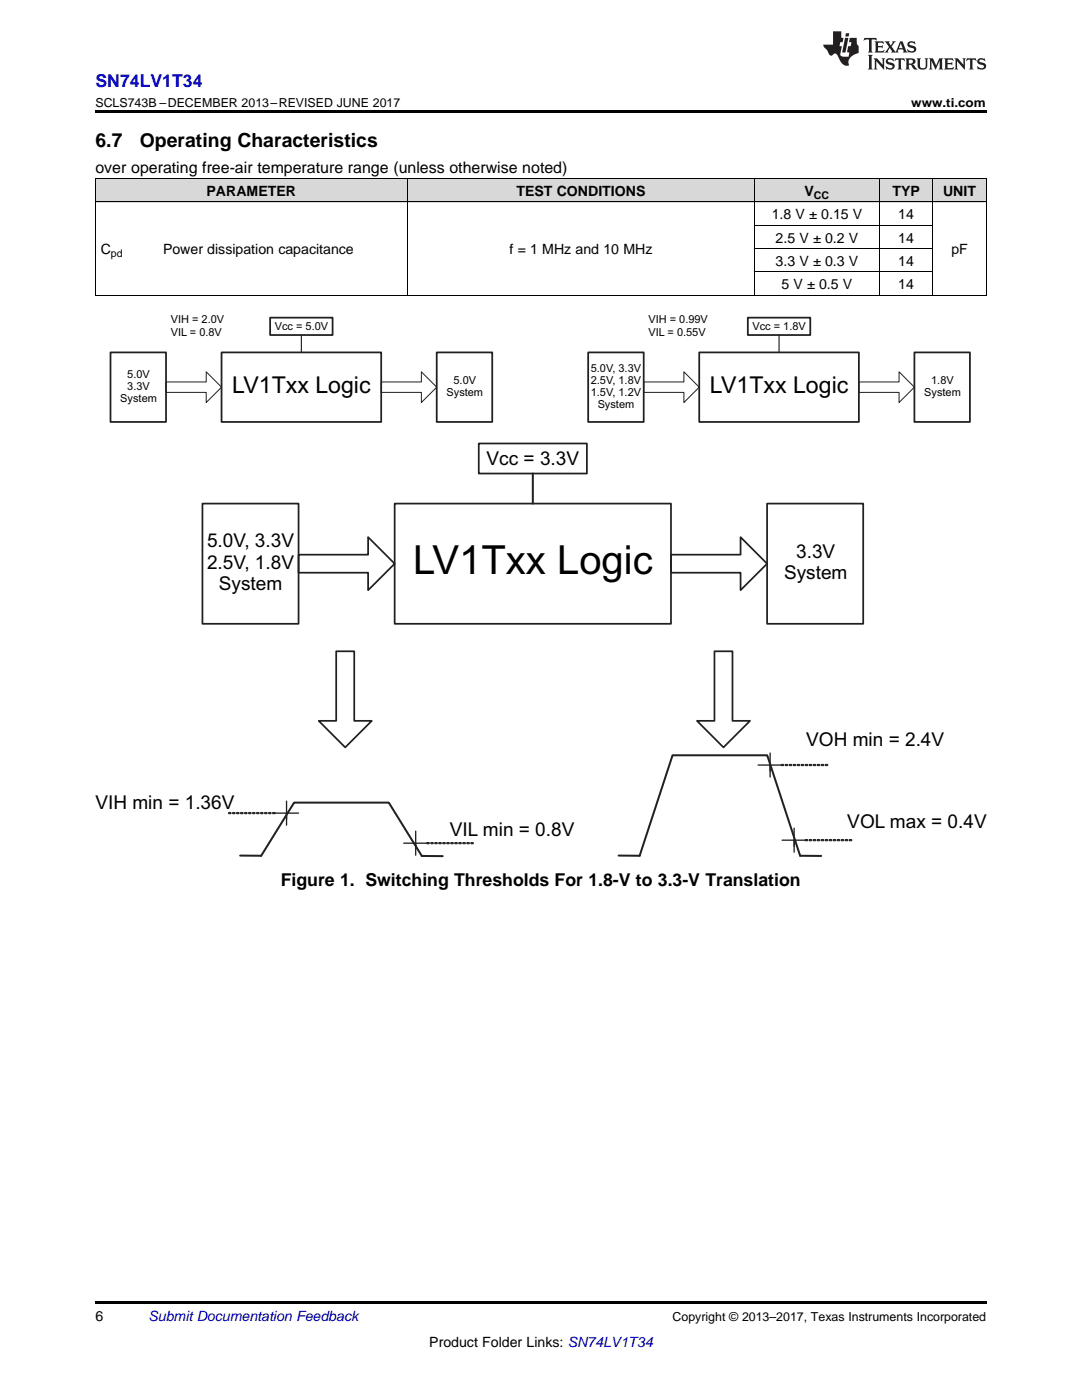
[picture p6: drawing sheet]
<svg xmlns="http://www.w3.org/2000/svg" width="216mm" height="279mm" viewBox="0 0 216 279" stroke-linecap="round" stroke-linejoin="round" font-family="sans-serif">
<g fill="#d8d8d8">
<path d="M19 35.7h12.5v4.7h-12.5z"/>
<path d="M31.5 35.7h49.8v4.7h-49.8z"/>
<path d="M81.3 35.7h69.3v4.7h-69.3z"/>
<path d="M150.6 35.7h24.9v4.7h-24.9z"/>
<path d="M175.5 35.7h10.7v4.7h-10.7z"/>
<path d="M186.2 35.7h10.6v4.7h-10.6z"/>
</g>
<path d="M19 259.7h177.8v.5h-177.8z" fill="#000"/>
<path d="M52.1 170.8l6.6-10.6h18.9l6.5 10.6M127.6 170.8l6.6-20.1h18.9l6.6 20.1" fill="none" stroke="#231f20" stroke-width=".4"/>
<path d="M57.2 159.9v4.8M151.3 152.7h2.4v1.2M153.7 150.3v4.8M153.7 152.7h2.4M54.8 162.3h2.4v1.2M57.2 162.3h2.4M80.5 168.3h2.4v1.2M82.9 165.9v4.8M82.9 168.3h2.4M156.1 167.7h2.4v1.2M158.5 165.3v4.8M158.5 167.7h2.4" fill="none" stroke="#231f20" stroke-width=".26"/>
<g fill="#fff">
<path d="M78.8 100.5h55.1v.6h-55.1z" fill-rule="evenodd"/>
<path d="M78.8 101.1h55.1v1.6h-55.1z" fill-rule="evenodd"/>
</g>
<path d="M106.3 94.5v6M47.9 170.7l4.2 .1M84.1 170.8l4.2 .1M123.4 170.7l4.2 .1M159.7 170.8h4.2" fill="none" stroke="#231f20" stroke-width=".4"/>
<path d="M54.4 162.2l.4-.1 .1 .2-.4 .1zM53.6 162.2l.4-.1 .1 .2-.4 .1zM52.8 162.2l.4-.1 .1 .2-.4 .1zM52 162.2l.4-.1 .1 .2-.4 .1zM51.2 162.2l.4-.1 .1 .2-.4 .1zM50.4 162.2l.4-.1 .1 .2-.4 .1zM49.6 162.2l.4-.1 .1 .2-.4 .1zM48.8 162.2l.4-.1 .1 .2-.4 .1zM48 162.2l.4-.1 .1 .2-.4 .1zM47.2 162.2l.4-.1 .1 .2-.4 .1zM46.4 162.2l.4-.1 .1 .2-.4 .1zM45.6 162.2l.4-.1 .1 .2-.4 .1z" fill-rule="evenodd" fill="#404040"/>
<path d="M45.6 162.2l.4-.1 .1 .2-.4 .1zM46.4 162.2l.4-.1 .1 .2-.4 .1zM47.2 162.2l.4-.1 .1 .2-.4 .1zM48 162.2l.4-.1 .1 .2-.4 .1zM48.8 162.2l.4-.1 .1 .2-.4 .1zM49.6 162.2l.4-.1 .1 .2-.4 .1zM50.4 162.2l.4-.1 .1 .2-.4 .1zM51.2 162.2l.4-.1 .1 .2-.4 .1zM52 162.2l.4-.1 .1 .2-.4 .1zM52.8 162.2l.4-.1 .1 .2-.4 .1zM53.6 162.2l.4-.1 .1 .2-.4 .1zM54.4 162.2l.4-.1 .1 .2-.4 .1z" fill="none" stroke="#231f20" stroke-width=".2"/>
<path d="M94 168.2l.3-.1 .2 .2-.4 .1zM93.2 168.2l.3-.1 .2 .2-.4 .1zM92.4 168.2l.3-.1 .2 .2-.4 .1zM91.6 168.2l.3-.1 .2 .2-.4 .1zM90.8 168.2l.3-.1 .2 .2-.4 .1zM90 168.2l.3-.1 .2 .2-.4 .1zM89.2 168.2l.3-.1 .2 .2-.4 .1zM88.4 168.2l.3-.1 .2 .2-.4 .1zM87.6 168.2l.3-.1 .2 .2-.4 .1zM86.8 168.2l.3-.1 .2 .2-.4 .1zM86 168.2l.3-.1 .2 .2-.4 .1zM85.2 168.2l.3-.1 .2 .2-.4 .1z" fill-rule="evenodd" fill="#404040"/>
<path d="M85.2 168.2l.3-.1 .2 .2-.4 .1zM86 168.2l.3-.1 .2 .2-.4 .1zM86.8 168.2l.3-.1 .2 .2-.4 .1zM87.6 168.2l.3-.1 .2 .2-.4 .1zM88.4 168.2l.3-.1 .2 .2-.4 .1zM89.2 168.2l.3-.1 .2 .2-.4 .1zM90 168.2l.3-.1 .2 .2-.4 .1zM90.8 168.2l.3-.1 .2 .2-.4 .1zM91.6 168.2l.3-.1 .2 .2-.4 .1zM92.4 168.2l.3-.1 .2 .2-.4 .1zM93.2 168.2l.3-.1 .2 .2-.4 .1zM94 168.2l.3-.1 .2 .2-.4 .1z" fill="none" stroke="#231f20" stroke-width=".2"/>
<path d="M164.7 152.6l.4-.1 .1 .2-.4 .1zM163.9 152.6l.4-.1 .1 .2-.4 .1zM163.1 152.6l.4-.1 .1 .2-.4 .1zM162.3 152.6l.4-.1 .1 .2-.4 .1zM161.5 152.6l.4-.1 .1 .2-.4 .1zM160.7 152.6l.4-.1 .1 .2-.4 .1zM159.9 152.6l.4-.1 .1 .2-.4 .1zM159.1 152.6l.4-.1 .1 .2-.4 .1zM158.3 152.6l.4-.1 .1 .2-.4 .1zM157.5 152.6l.4-.1 .1 .2-.4 .1zM156.7 152.6l.4-.1 .1 .2-.4 .1zM155.9 152.6l.4-.1 .1 .2-.4 .1z" fill-rule="evenodd" fill="#404040"/>
<path d="M155.9 152.6l.4-.1 .1 .2-.4 .1zM156.7 152.6l.4-.1 .1 .2-.4 .1zM157.5 152.6l.4-.1 .1 .2-.4 .1zM158.3 152.6l.4-.1 .1 .2-.4 .1zM159.1 152.6l.4-.1 .1 .2-.4 .1zM159.9 152.6l.4-.1 .1 .2-.4 .1zM160.7 152.6l.4-.1 .1 .2-.4 .1zM161.5 152.6l.4-.1 .1 .2-.4 .1zM162.3 152.6l.4-.1 .1 .2-.4 .1zM163.1 152.6l.4-.1 .1 .2-.4 .1zM163.9 152.6l.4-.1 .1 .2-.4 .1zM164.7 152.6l.4-.1 .1 .2-.4 .1z" fill="none" stroke="#231f20" stroke-width=".2"/>
<path d="M169.5 167.6l.3-.1 .2 .2-.4 .1zM168.7 167.6l.3-.1 .2 .2-.4 .1zM167.9 167.6l.3-.1 .2 .2-.4 .1zM167.1 167.6l.3-.1 .2 .2-.4 .1zM166.3 167.6l.3-.1 .2 .2-.4 .1zM165.5 167.6l.4-.1 .1 .2-.4 .1zM164.7 167.6l.4-.1 .1 .2-.4 .1zM163.9 167.6l.4-.1 .1 .2-.4 .1zM163.1 167.6l.4-.1 .1 .2-.4 .1zM162.3 167.6l.4-.1 .1 .2-.4 .1zM161.5 167.6l.4-.1 .1 .2-.4 .1zM160.7 167.6l.4-.1 .1 .2-.4 .1z" fill-rule="evenodd" fill="#404040"/>
<g fill="none" stroke="#231f20" stroke-width=".2">
<path d="M33.1 76.2h8v-2l3.1 3.1-3.1 3v-2h-8zM76.1 76.2h8v-2l3 3.1-3 3v-2h-8zM128.4 76.2h8.1v-2l3 3.1-3 3v-2h-8.1zM171.4 76.2h8v-2l3.1 3.1-3.1 3v-2h-8zM160.7 167.6l.4-.1 .1 .2-.4 .1zM161.5 167.6l.4-.1 .1 .2-.4 .1zM162.3 167.6l.4-.1 .1 .2-.4 .1zM163.1 167.6l.4-.1 .1 .2-.4 .1zM163.9 167.6l.4-.1 .1 .2-.4 .1zM164.7 167.6l.4-.1 .1 .2-.4 .1zM165.5 167.6l.4-.1 .1 .2-.4 .1zM166.3 167.6l.3-.1 .2 .2-.4 .1z"/>
<path d="M167.1 167.6l.3-.1 .2 .2-.4 .1zM167.9 167.6l.3-.1 .2 .2-.4 .1zM168.7 167.6l.3-.1 .2 .2-.4 .1zM169.5 167.6l.3-.1 .2 .2-.4 .1z"/>
</g>
<g fill="none" stroke="#231f20" stroke-width=".35">
<path d="M22 70.3h11.1v13.9h-11.1zM44.2 70.3h31.9v13.9h-31.9zM53.9 63.4h12.5v3.5h-12.5zM87.1 70.3h11.1v13.9h-11.1zM117.4 70.3h11v13.9h-11zM139.5 70.3h31.9v13.9h-31.9zM149.2 63.4h12.5v3.5h-12.5zM182.5 70.3h11v13.9h-11zM95.5 88.5h21.6v6h-21.6zM40.4 100.5h19.2v24h-19.2zM59.6 110.7h13.9v-3.5l5.3 5.3-5.3 5.3v-3.5h-13.9zM78.8 100.5h55.1v24h-55.1z"/>
<path d="M133.9 110.7h13.9v-3.5l5.3 5.3-5.3 5.3v-3.5h-13.9zM153.1 100.5h19.1v24h-19.1zM67.1 130h3.6v13.9h3.5l-5.3 5.3-5.3-5.3h3.5zM142.6 130h3.6v13.9h3.5l-5.3 5.3-5.3-5.3h3.5z"/>
</g>
<path d="M60.1 66.9v3.4M155.5 66.9v3.4" fill="none" stroke="#231f20" stroke-width=".23"/>
<path d="M19 35.6h177.8M19.1 35.7v23.3M81.2 35.7v23.3M150.5 35.7v23.3M175.5 35.7v23.3M186.1 35.7v23.3M196.8 35.7v23.3M19 58.9h177.8M19 40.3h177.8M150.6 54.3h35.6M150.6 49.6h35.6M150.6 45h35.6" fill="none" stroke="#000" stroke-width=".2"/>
<path d="M19 22h177.8v.5h-177.8z" fill="#000"/>
<g fill="#231f20">
<path d="M172.5 7.6l-.1 .5 .4-.2h.6v.1v2.1l-.2 .4h.9l-.2-.4v-2.1l.1-.1h.5l.5 .2-.2-.5zM174.5 8.3l.2 .3v1.5l-.2 .4h1.8l.2-.6a1.04 1.04 0 0 1-1.3 .2v-.7h.6l.3 .2v-.6l-.3 .2h-.6v-.6l.8-.1 .4 .3-.2-.5zM176.5 8.3l.9 1.1-.9 1.1h.8l-.2-.2 .4-.7 .5 .7-.2 .2h1.5l-.2-.2 .2-.4h.9l.1 .4-.2 .2h1l-.3-.3-.7-1.9h-.5l-.9 2-.8-1 .9-1h-.8l.1 .3-.4 .5-.3-.6 .1-.2zM179.7 8.6l.4 1h-.7zM181.3 8.4a.63 .63 0 0 0-.2 .7 .63 .63 0 0 0 .6 .4l.6 .2 .1 .2a.75 .75 0 0 1-.7 .4 .75 .75 0 0 1-.6-.5l.1 .7 .1-.1a1.11 1.11 0 0 0 1.5-.6 1.13 1.13 0 0 0-1.2-.8l-.1-.4a1.04 1.04 0 0 1 1.2 .2l-.2-.5-.2 .1-.4-.2zM173.2 10.9l.2 .4v2.2l-.2 .4h1l-.3-.4v-2.2l.3-.4zM174.3 11.6l.3 .4v1.5l-.3 .4h.8l-.2-.4v-1.3l1.5 1.7v-1.9l.2-.4h-.7l.2 .4v.9l-1.1-1.3zM177 11.8a.62 .62 0 0 0-.2 .7 .62 .62 0 0 0 .6 .4l.6 .1 .1 .3a.76 .76 0 0 1-.7 .3 .76 .76 0 0 1-.7-.4l.2 .7 .1-.1a1.11 1.11 0 0 0 1.5-.6 1.13 1.13 0 0 0-1.2-.8l-.1-.4a1.04 1.04 0 0 1 1.2 .2l-.2-.6-.2 .1-.5-.1zM178.7 11.6l-.2 .6a.61 .61 0 0 1 .8-.3v1.6l-.2 .4h.9l-.2-.4v-1.6a.63 .63 0 0 1 .7 .3l-.1-.6zM180.6 11.6l.3 .4v1.5l-.3 .4h1l-.2-.2-.1-.8 .6 .2a.76 .76 0 0 0 1.2 .7l-1-1a.58 .58 0 0 0 .6-.5 .58 .58 0 0 0-.5-.6zM181.4 11.9h.1a.45 .45 0 0 1 .5 .1 .45 .45 0 0 1 .1 .5l-.8 .2zM182.9 11.6l.2 .2a2.17 2.17 0 0 0 .3 1.9 .99 .99 0 0 0 1.6-.6v-1.1l.2-.4h-.7l.2 .2a1.92 1.92 0 0 1-.2 1.8 .6 .6 0 0 1-.9-.5v-1.1l.2-.4zM185.4 11.6l.2 .4v1.5l-.2 .4h.7l-.2-.4v-1.4l.8 1.8 .8-1.8v1.4l-.2 .4h.9l-.2-.4v-1.5l.2-.4h-.8l-.6 1.5-.6-1.5zM188.4 11.6l.2 .4v1.5l-.2 .4h1.8l.1-.6a1.04 1.04 0 0 1-1.2 .1v-.6h.5l.4 .2v-.6l-.4 .2h-.5v-.7h.8l.3 .3-.1-.6zM190.5 11.6l.2 .4v1.5l-.2 .4h.7l-.2-.4v-1.3l1.5 1.7v-1.9l.2-.4h-.7l.2 .4v.9l-1.1-1.3zM192.9 11.6l-.1 .6a.61 .61 0 0 1 .7-.3l.1 1.6-.3 .4h1l-.3-.4 .1-1.6a.63 .63 0 0 1 .7 .3l-.1-.6zM195.2 11.8a.62 .62 0 0 0-.2 .7 .62 .62 0 0 0 .6 .4l.6 .1 .1 .3a.76 .76 0 0 1-.7 .3 .76 .76 0 0 1-.6-.4l.1 .7 .1-.1a1.11 1.11 0 0 0 1.6-.6 1.13 1.13 0 0 0-1.3-.8l-.1-.4a1.04 1.04 0 0 1 1.2 .2l-.1-.6-.2 .1-.5-.1z"/>
<path d="M166.2 6.3v2.6h-1.9v.4l.8 .9a.91 .91 0 0 0 1 .8 .56 .56 0 0 1 .5-.3 .56 .56 0 0 1 .5 .3l.4 .8a1.53 1.53 0 0 0 1.9 1.2 1.54 1.54 0 0 1 1-2.1l.9-.3v-1.4a1.52 1.52 0 0 1-.4-1.6h-1.3l-.2 .8h.5l-.2 .8h-.5l-.1 1v.2l.4 .1-.2 .8a1.93 1.93 0 0 1-1.6-.3l.3-1.8h-.5l.2-.8h.4l.2-.8h-.4v-1.3zM168.6 7.6l-.6 2.9h.7l.6-2.9zM168.8 6.6l-.1 .7h.6l.2-.7z"/>
</g>
<text font-size="8" x="82.4" y="114.5">LV1Txx Logic</text>
<g font-size="4.6">
<text x="46.3" y="78.4">LV1Txx Logic</text>
<text x="141.7" y="78.4">LV1Txx Logic</text>
</g>
<g font-size="3.9">
<text x="19" y="29.3">6.7</text>
<text x="27.9" y="29.3">Operating Characteristics</text>
</g>
<g font-size="3.8">
<text x="97.1" y="92.8">Vcc = 3.3V</text>
<text x="41.3" y="109.2">5.0V, 3.3V</text>
<text x="41.3" y="113.5">2.5V, 1.8V</text>
<text x="158.9" y="111.3">3.3V</text>
<text x="43.7" y="117.7">System</text>
<text x="156.4" y="115.6">System</text>
<text x="160.9" y="148.9">VOH min = 2.4V</text>
<text x="19" y="161.5">VIH min = 1.36V</text>
<text x="89.8" y="166.9">VIL min = 0.8V</text>
<text x="169.1" y="165.3">VOL max = 0.4V</text>
</g>
<text font-size="3.5" fill="#00f" x="19" y="17.3">SN74LV1T34</text>
<text font-size="3.5" x="56" y="176.9">Figure 1. Switching Thresholds For 1.8-V to 3.3-V Translation</text>
<text font-size="3.2" x="19" y="34.4">over operating free-air temperature range (unless otherwise noted)</text>
<g font-size="2.8">
<text x="41.2" y="39.1">PARAMETER</text>
<text x="103" y="39.1">TEST CONDITIONS</text>
<text x="160.5" y="39.1">V</text>
<text x="178.1" y="39.1">TYP</text>
<text x="188.2" y="39.1">UNIT</text>
<text x="154" y="43.7">1.8 V ± 0.15 V</text>
<text x="179.2" y="43.7">14</text>
<text x="20.1" y="50.7">C</text>
<text x="32.5" y="50.7">Power dissipation capacitance</text>
<text x="101.7" y="50.7">f = 1 MHz and 10 MHz</text>
<text x="154.8" y="48.4">2.5 V ± 0.2 V</text>
<text x="154.8" y="53.1">3.3 V ± 0.3 V</text>
<text x="179.2" y="48.4">14</text>
<text x="179.2" y="53.1">14</text>
<text x="189.8" y="50.7">pF</text>
<text x="155.9" y="57.7">5 V ± 0.5 V</text>
<text x="179.2" y="57.7">14</text>
<text x="19" y="263.6">6</text>
<text x="85.7" y="268.9">Product Folder Links: SN74LV1T34</text>
</g>
<text font-size="2.8" fill="#0000c8" x="29.6" y="263.6">Submit Documentation Feedback</text>
<g font-size="2.5">
<text x="19" y="21.4">SCLS743B –DECEMBER 2013–REVISED JUNE 2017</text>
<text x="181.8" y="21.4">www.ti.com</text>
<text x="134.2" y="263.6">Copyright © 2013–2017, Texas Instruments Incorporated</text>
</g>
<g font-size="2.2">
<text x="34.1" y="64.5">VIH = 2.0V</text>
<text x="54.8" y="65.9">Vcc = 5.0V</text>
<text x="129.4" y="64.5">VIH = 0.99V</text>
<text x="150.1" y="65.9">Vcc = 1.8V</text>
<text x="34.1" y="67">VIL = 0.8V</text>
<text x="129.4" y="67">VIL = 0.55V</text>
<text x="25.4" y="75.4">5.0V</text>
<text x="25.4" y="77.8">3.3V</text>
<text x="90.5" y="76.6">5.0V</text>
<text x="117.9" y="74.1">5.0V, 3.3V</text>
<text x="117.9" y="76.6">2.5V, 1.8V</text>
<text x="185.8" y="76.6">1.8V</text>
<text x="24" y="80.3">System</text>
<text x="89.1" y="79.1">System</text>
<text x="117.9" y="79.1">1.5V, 1.2V</text>
<text x="119.3" y="81.5">System</text>
<text x="184.4" y="79.1">System</text>
</g>
<g font-size="2.1">
<text x="162.4" y="39.7">CC</text>
<text x="22.1" y="51.3">pd</text>
</g>
</svg>
